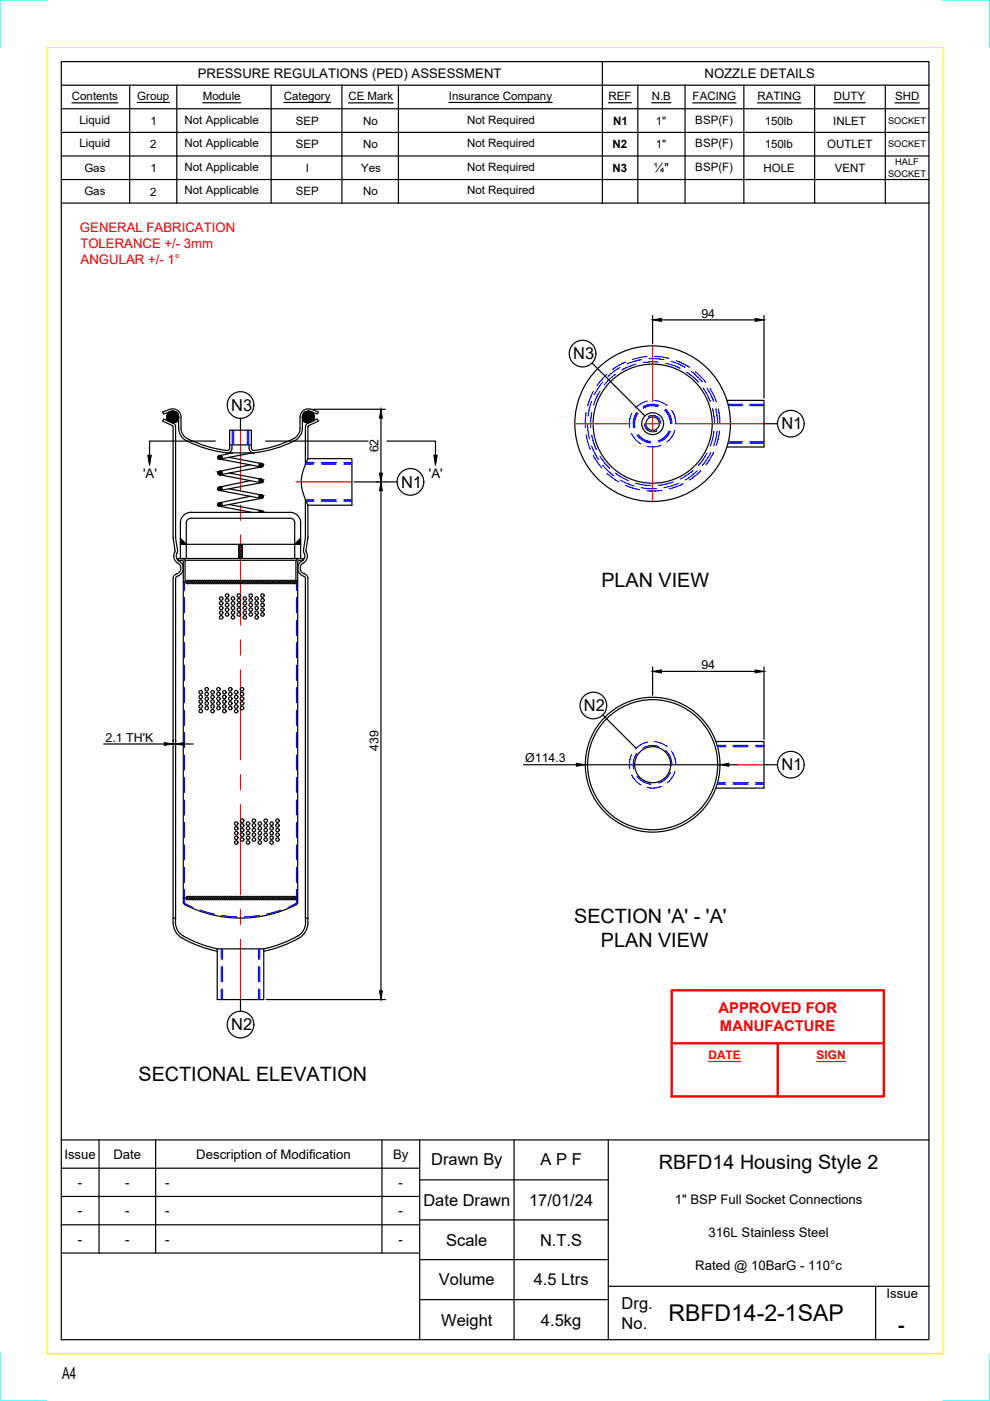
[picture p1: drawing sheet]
<svg xmlns="http://www.w3.org/2000/svg" width="210mm" height="297mm" viewBox="0 0 210 297" stroke-linecap="round" stroke-linejoin="round" font-family="sans-serif">
<!-- layer: ZDRG-SHT -->
<g fill="none" stroke="#000" stroke-width=".25">
<path d="M13 13.1h184v270.9h-184zM13 18.1h184M27.5 18.1v25M37.5 18.1v25M57.5 18.1v25M72.5 18.1v25M84.5 18.1v25M127.7 13.1v30M135.2 18.1v25M145.2 18.1v25M157.7 18.1v25M172.7 18.1v25"/>
<path d="M187.7 18.1v25M13 23.1h184M13 28.1h184M13 33.1h184M13 38.1h184M13 43.1h184M13 259.7h76M13 253.7h76M13 247.7h76M13 241.7h184M21 241.7v24M33 241.7v24"/>
<path d="M81 241.7v24M89 241.7v42.3M89 258.6h40M89 250.2h40M109 241.7v42.3M129 241.7v42.3M13 265.7h76M89 267.1h40M89 275.6h40M129 272.7h68M185.7 272.7v11.3"/>
</g>
<path d="M10 .1h-10v10M200 .1h10v10M0 287v10h10M210 287v10h-10" fill="none" stroke="#0ff" stroke-width=".25"/>
<path d="M10 10.1h190v276.9h-190z" fill="none" stroke="#ff0" stroke-width=".25"/>
<!-- layer: Text -->
<g fill="none" stroke="#000" stroke-width=".25">
<path d="M15.2 21.8h9.8M29.1 21.7h6.8M43 21.8h8M60.2 21.7h9.9M73.9 21.8h9.5M95.2 21.7h21.9M129 21.8h4.9M138.2 21.8h4M146.9 21.8h9.2M160.6 21.8h9.2M176.8 21.8h6.7M189.8 21.8h5.1"/>
<path d="M125.5 77l11.2 11.2M31.4 96.5h.6l-.3 1.9zM45.7 93.5h-14v3M51 88.7v2.5M56.3 93.5h21.7M82 93.5h10.3v3M92 96.5h.6l-.3 1.9zM162 89.8h2.8M81.7 102.2h2.5M127.8 151.6l7.1 7.1M162 162.1h2.8M51 211.9v2.5"/>
<circle cx="123.5" cy="75" r="2.83"/>
<circle cx="51" cy="85.9" r="2.83"/>
<circle cx="167.7" cy="89.8" r="2.83"/>
<circle cx="87" cy="102.2" r="2.83"/>
<circle cx="125.8" cy="149.6" r="2.83"/>
<circle cx="167.7" cy="162.1" r="2.83"/>
<circle cx="51" cy="217.2" r="2.83"/>
</g>
<!-- layer: Allied -->
<path d="M142.4 210h45v22.5h-45zM142.4 221.2h45M164.9 221.2v11.3" fill="none" stroke="#f00" stroke-width=".51"/>
<path d="M150.2 225.1h6.9M173.1 225.1h6.2" fill="none" stroke="#f00" stroke-width=".25"/>
<!-- layer: 0 -->
<g fill="none" stroke="#000" stroke-width=".25">
<path d="M36.2 87.3l-1.6 .5-.1-.5a3.2 3.2 0 0 1 2.8-.5 1.75 1.75 0 0 1 1.1 1.6M36.2 87.2a1.26 1.26 0 0 1 1.7 1 1.26 1.26 0 0 1-1.3 1.5M36.2 87.2a1.26 1.26 0 0 0-.5 2.1M36.8 89.8l-2.1-1-.2 .5 2.1 .9 .1 .3v23.4l.4 2.8a2 2 0 0 0 .6 2.7M36.8 89.8l.4 .4v.3v23.5M37.9 88.4v2.4M37.9 90.8a3.2 3.2 0 0 0 2.4 3 25.5 25.5 0 0 0 7.8 2.2M38.4 88.4v2.4a2.77 2.77 0 0 0 2.2 2.6 23.2 23.2 0 0 0 7.7 2.1l.4-.5v-3.8h4.6v3.8l.4 .5a20.9 20.9 0 0 0 9.3-3 2.51 2.51 0 0 0 .6-1.7v-2.4M48.1 96h5.8M48.6 97l6.8 1.3M48.7 94.3h4.6M49.2 94.3a1.22 1.22 0 0 1-.8 1.7h-.3"/>
<path d="M49.3 96l-2.7 .6h.1M52.8 94.3a1.2 1.2 0 0 0 1.1 1.7M53 98.6l-6.4 1.3M53.5 96l-6.9 1.3 8.8 1.7-8.8 1.7 8.7 1.6M62.5 93.4a25.5 25.5 0 0 1-8.6 2.6M64.1 88.4a5.7 5.7 0 0 1-.4 4l-1.2 1.1M65.2 89.8l2.1-1 .2 .5-2.1 .9M65.2 89.8l-.2 .1-.2 .6-.1 8M65.3 97.2h9.3v9.9h-9.3M65.3 97.2a9.3 9.3 0 0 0-1 7.6l1 2.3M65.4 90.2l-.1 .3v6.7M65.8 87.3l1.5 .5 .2-.5a3.2 3.2 0 0 0-2.8-.5 1.75 1.75 0 0 0-1.1 1.6"/>
<path d="M65.8 87.2a1.26 1.26 0 0 0-1.7 1 1.26 1.26 0 0 0 1.3 1.5M65.8 87.2a1.26 1.26 0 0 1 .5 2.1M154.1 84.9h7.9v9.9h-7.9M37.2 114l.5 2.8a1.53 1.53 0 0 0 .6 2.4 1.84 1.84 0 0 1-.9 3.1l-.2 .4v72.9a3.5 3.5 0 0 0 2.4 3.3 24.5 24.5 0 0 0 6.5 2.3M37.7 119.4a1.32 1.32 0 0 1 .6 1.4 1.32 1.32 0 0 1-1.2 1l-.4 .9v72.9a4 4 0 0 0 2.7 3.7 25 25 0 0 0 6.7 2.4M38.2 115.4h25.5M38.2 114.2l1.3 1.2M38.6 118.8h-.9v-.4h26.5v.4h-.8l-.3 .2v4.4h-24.2v-4.4l-.3-.2M38.6 118.4a.62 .62 0 0 1 .6 .6v4.4M39.2 118.8h23.6M39.5 118.4v-7.5a.97 .97 0 0 1 1-1h21a1.01 1.01 0 0 1 1 1v7.5M48.6 100.3l6.8 1.3"/>
<path d="M48.6 103.6l6.8 1.3M48.6 107l6.8 1.3M50.6 118.4v-3a.37 .37 0 0 0 .4 .4 .37 .37 0 0 0 .4-.4v3M50.6 115.8a.37 .37 0 0 0 .4 .3 .37 .37 0 0 0 .4-.3M50.6 116.2a.37 .37 0 0 0 .4 .3 .37 .37 0 0 0 .4-.3M50.6 116.5a.37 .37 0 0 0 .4 .4 .37 .37 0 0 0 .4-.4M50.6 116.9a.37 .37 0 0 0 .4 .4 .37 .37 0 0 0 .4-.4M50.6 117.3a.37 .37 0 0 0 .4 .4 .37 .37 0 0 0 .4-.4M50.6 117.7a.37 .37 0 0 0 .4 .3 .37 .37 0 0 0 .4-.3M50.6 118a.37 .37 0 0 0 .4 .4 .37 .37 0 0 0 .4-.4M53 101.9l-6.4 1.4h.1M53 105.2l-6.4 1.4"/>
<path d="M55 108.6a.37 .37 0 0 1 .4-.3 .37 .37 0 0 1 .4 .3M55.4 102.3l-8.8 1.7 8.8 1.7-8.8 1.6 6.8 1.3M63.4 118.4a.62 .62 0 0 0-.6 .6l-.1 4.4M63.7 114.2l-1.2 1.2M63.7 110.9v7.5M63.8 110.9a2.22 2.22 0 0 0-2.3-2.3h-21a2.25 2.25 0 0 0-2.3 2.3v7.5M64.3 119.4a1.32 1.32 0 0 0-.6 1.4 1.32 1.32 0 0 0 1.2 1l.3 .5 .1 .4v72.9a4 4 0 0 1-2.7 3.7 25 25 0 0 1-6.7 2.4M64.5 117.3a1.36 1.36 0 0 1-.8 1.9 1.84 1.84 0 0 0 .9 3.1l.1 .4 .1 72.9a3.5 3.5 0 0 1-2.4 3.3 24.5 24.5 0 0 1-6.5 2.3M64.7 105.9l.1 8-.4 2.7 .1 .7M65.3 114.1l-.4 2.6a2 2 0 0 1-.6 2.7M65.3 107.1v7M38.9 123.4v67h24.2"/>
<path d="M39.8 123a.37 .37 0 0 0-.4 .4 .37 .37 0 0 0 .4 .4M40.1 123a.37 .37 0 0 0-.3 .4 .37 .37 0 0 0 .3 .4M40.5 123a.37 .37 0 0 0-.4 .4 .37 .37 0 0 0 .4 .4M40.9 123a.37 .37 0 0 0-.4 .4 .37 .37 0 0 0 .4 .4M41.2 123a.37 .37 0 0 0-.3 .4 .37 .37 0 0 0 .3 .4M41.6 123a.37 .37 0 0 0-.3 .4 .37 .37 0 0 0 .3 .4M42 123a.37 .37 0 0 0-.4 .4 .37 .37 0 0 0 .4 .4M42.4 123a.37 .37 0 0 0-.4 .4 .37 .37 0 0 0 .4 .4M42.7 123a.37 .37 0 0 0-.3 .4 .37 .37 0 0 0 .3 .4M43.1 123a.37 .37 0 0 0-.3 .4 .37 .37 0 0 0 .3 .4M43.5 123a.37 .37 0 0 0-.4 .4 .37 .37 0 0 0 .4 .4M43.9 123a.37 .37 0 0 0-.4 .4 .37 .37 0 0 0 .4 .4"/>
<path d="M44.2 123a.37 .37 0 0 0-.3 .4 .37 .37 0 0 0 .3 .4M44.6 123a.37 .37 0 0 0-.3 .4 .37 .37 0 0 0 .3 .4M45 123a.37 .37 0 0 0-.4 .4 .37 .37 0 0 0 .4 .4M45.4 123a.37 .37 0 0 0-.4 .4 .37 .37 0 0 0 .4 .4M45.8 123a.37 .37 0 0 0-.4 .4 .37 .37 0 0 0 .4 .4M46.1 123a.37 .37 0 0 0-.3 .4 .37 .37 0 0 0 .3 .4M46.5 123a.37 .37 0 0 0-.4 .4 .37 .37 0 0 0 .4 .4M46.9 123a.37 .37 0 0 0-.4 .4 .37 .37 0 0 0 .4 .4M47.3 123a.37 .37 0 0 0-.4 .4 .37 .37 0 0 0 .4 .4M47.6 123a.37 .37 0 0 0-.3 .4 .37 .37 0 0 0 .3 .4M48 123a.37 .37 0 0 0-.4 .4 .37 .37 0 0 0 .4 .4M48.4 123a.37 .37 0 0 0-.4 .4 .37 .37 0 0 0 .4 .4"/>
<path d="M48.8 123a.37 .37 0 0 0-.4 .4 .37 .37 0 0 0 .4 .4M49.1 123a.37 .37 0 0 0-.4 .4 .37 .37 0 0 0 .4 .4M49.5 123a.37 .37 0 0 0-.4 .4 .37 .37 0 0 0 .4 .4M49.9 123a.37 .37 0 0 0-.4 .4 .37 .37 0 0 0 .4 .4M50.3 123a.37 .37 0 0 0-.4 .4 .37 .37 0 0 0 .4 .4M50.6 123a.37 .37 0 0 0-.4 .4 .37 .37 0 0 0 .4 .4M51 123a.37 .37 0 0 0-.4 .4 .37 .37 0 0 0 .4 .4M51.4 123a.37 .37 0 0 0-.4 .4 .37 .37 0 0 0 .4 .4M51.7 123a.37 .37 0 0 0-.3 .4 .37 .37 0 0 0 .3 .4M52.1 123a.37 .37 0 0 0-.3 .4 .37 .37 0 0 0 .3 .4M52.5 123a.37 .37 0 0 0-.4 .4 .37 .37 0 0 0 .4 .4M52.9 123a.37 .37 0 0 0-.4 .4 .37 .37 0 0 0 .4 .4"/>
<path d="M53.2 123a.37 .37 0 0 0-.3 .4 .37 .37 0 0 0 .3 .4M53.6 123a.37 .37 0 0 0-.3 .4 .37 .37 0 0 0 .3 .4M54 123a.37 .37 0 0 0-.4 .4 .37 .37 0 0 0 .4 .4M54.4 123a.37 .37 0 0 0-.4 .4 .37 .37 0 0 0 .4 .4M54.7 123a.37 .37 0 0 0-.3 .4 .37 .37 0 0 0 .3 .4M55.1 123a.37 .37 0 0 0-.3 .4 .37 .37 0 0 0 .3 .4M55.5 123a.37 .37 0 0 0-.4 .4 .37 .37 0 0 0 .4 .4M55.9 123a.37 .37 0 0 0-.4 .4 .37 .37 0 0 0 .4 .4M56.3 123a.37 .37 0 0 0-.4 .4 .37 .37 0 0 0 .4 .4M56.6 123a.37 .37 0 0 0-.3 .4 .37 .37 0 0 0 .3 .4M57 123a.37 .37 0 0 0-.4 .4 .37 .37 0 0 0 .4 .4M57.4 123a.37 .37 0 0 0-.4 .4 .37 .37 0 0 0 .4 .4"/>
<path d="M57.8 123a.37 .37 0 0 0-.4 .4 .37 .37 0 0 0 .4 .4M58.1 123a.37 .37 0 0 0-.3 .4 .37 .37 0 0 0 .3 .4M58.5 123a.37 .37 0 0 0-.4 .4 .37 .37 0 0 0 .4 .4M58.9 123a.37 .37 0 0 0-.4 .4 .37 .37 0 0 0 .4 .4M59.3 123a.37 .37 0 0 0-.4 .4 .37 .37 0 0 0 .4 .4M59.6 123a.37 .37 0 0 0-.4 .4 .37 .37 0 0 0 .4 .4M60 123a.37 .37 0 0 0-.4 .4 .37 .37 0 0 0 .4 .4M60.4 123a.37 .37 0 0 0-.4 .4 .37 .37 0 0 0 .4 .4M60.8 123a.37 .37 0 0 0-.4 .4 .37 .37 0 0 0 .4 .4M61.1 123a.37 .37 0 0 0-.4 .4 .37 .37 0 0 0 .4 .4M61.5 123a.37 .37 0 0 0-.4 .4 .37 .37 0 0 0 .4 .4M61.9 123a.37 .37 0 0 0-.4 .4 .37 .37 0 0 0 .4 .4"/>
<path d="M62.3 123a.37 .37 0 0 0-.4 .4 .37 .37 0 0 0 .4 .4M62.6 123a.37 .37 0 0 0-.3 .4 .37 .37 0 0 0 .3 .4M62.9 123l-.3 .4 .3 .3M63.1 123.4v67.9l-.3 .5M151.8 157.2h10.2v9.9h-10.2M36.7 194.7h.5M38.9 190.4v.9M38.9 191.3l.1 .4a25.8 25.8 0 0 0 23.8 .1M39.8 190a.37 .37 0 0 0-.4 .4 .37 .37 0 0 0 .4 .4M40.1 190a.37 .37 0 0 0-.3 .4 .37 .37 0 0 0 .3 .4M40.5 190a.37 .37 0 0 0-.4 .4 .37 .37 0 0 0 .4 .4M40.9 190a.37 .37 0 0 0-.4 .4 .37 .37 0 0 0 .4 .4"/>
<path d="M41.2 190a.37 .37 0 0 0-.3 .4 .37 .37 0 0 0 .3 .4M41.6 190a.37 .37 0 0 0-.3 .4 .37 .37 0 0 0 .3 .4M42 190a.37 .37 0 0 0-.4 .4 .37 .37 0 0 0 .4 .4M42.4 190a.37 .37 0 0 0-.4 .4 .37 .37 0 0 0 .4 .4M42.7 190a.37 .37 0 0 0-.3 .4 .37 .37 0 0 0 .3 .4M43.1 190a.37 .37 0 0 0-.3 .4 .37 .37 0 0 0 .3 .4M43.5 190a.37 .37 0 0 0-.4 .4 .37 .37 0 0 0 .4 .4M43.9 190a.37 .37 0 0 0-.4 .4 .37 .37 0 0 0 .4 .4M44.2 190a.37 .37 0 0 0-.3 .4 .37 .37 0 0 0 .3 .4M44.6 190a.37 .37 0 0 0-.3 .4 .37 .37 0 0 0 .3 .4M45 190a.37 .37 0 0 0-.4 .4 .37 .37 0 0 0 .4 .4M45.4 190a.37 .37 0 0 0-.4 .4 .37 .37 0 0 0 .4 .4"/>
<path d="M45.8 190a.37 .37 0 0 0-.4 .4 .37 .37 0 0 0 .4 .4M46.1 190a.37 .37 0 0 0-.3 .4 .37 .37 0 0 0 .3 .4M46.5 190a.37 .37 0 0 0-.4 .4 .37 .37 0 0 0 .4 .4M46.9 190a.37 .37 0 0 0-.4 .4 .37 .37 0 0 0 .4 .4M47.3 190a.37 .37 0 0 0-.4 .4 .37 .37 0 0 0 .4 .4M47.6 190a.37 .37 0 0 0-.3 .4 .37 .37 0 0 0 .3 .4M48 190a.37 .37 0 0 0-.4 .4 .37 .37 0 0 0 .4 .4M48.4 190a.37 .37 0 0 0-.4 .4 .37 .37 0 0 0 .4 .4M48.8 190a.37 .37 0 0 0-.4 .4 .37 .37 0 0 0 .4 .4M49.1 190a.37 .37 0 0 0-.4 .4 .37 .37 0 0 0 .4 .4M49.5 190a.37 .37 0 0 0-.4 .4 .37 .37 0 0 0 .4 .4M49.9 190a.37 .37 0 0 0-.4 .4 .37 .37 0 0 0 .4 .4"/>
<path d="M50.3 190a.37 .37 0 0 0-.4 .4 .37 .37 0 0 0 .4 .4M50.6 190a.37 .37 0 0 0-.4 .4 .37 .37 0 0 0 .4 .4M51 190a.37 .37 0 0 0-.4 .4 .37 .37 0 0 0 .4 .4M51.4 190a.37 .37 0 0 0-.4 .4 .37 .37 0 0 0 .4 .4M51.7 190a.37 .37 0 0 0-.3 .4 .37 .37 0 0 0 .3 .4M52.1 190a.37 .37 0 0 0-.3 .4 .37 .37 0 0 0 .3 .4M52.5 190a.37 .37 0 0 0-.4 .4 .37 .37 0 0 0 .4 .4M52.9 190a.37 .37 0 0 0-.4 .4 .37 .37 0 0 0 .4 .4M53.2 190a.37 .37 0 0 0-.3 .4 .37 .37 0 0 0 .3 .4M53.6 190a.37 .37 0 0 0-.3 .4 .37 .37 0 0 0 .3 .4M54 190a.37 .37 0 0 0-.4 .4 .37 .37 0 0 0 .4 .4M54.4 190a.37 .37 0 0 0-.4 .4 .37 .37 0 0 0 .4 .4"/>
<path d="M54.7 190a.37 .37 0 0 0-.3 .4 .37 .37 0 0 0 .3 .4M55.1 190a.37 .37 0 0 0-.3 .4 .37 .37 0 0 0 .3 .4M55.5 190a.37 .37 0 0 0-.4 .4 .37 .37 0 0 0 .4 .4M55.9 190a.37 .37 0 0 0-.4 .4 .37 .37 0 0 0 .4 .4M56.3 190a.37 .37 0 0 0-.4 .4 .37 .37 0 0 0 .4 .4M56.6 190a.37 .37 0 0 0-.3 .4 .37 .37 0 0 0 .3 .4M57 190a.37 .37 0 0 0-.4 .4 .37 .37 0 0 0 .4 .4M57.4 190a.37 .37 0 0 0-.4 .4 .37 .37 0 0 0 .4 .4M57.8 190a.37 .37 0 0 0-.4 .4 .37 .37 0 0 0 .4 .4M58.1 190a.37 .37 0 0 0-.3 .4 .37 .37 0 0 0 .3 .4M58.5 190a.37 .37 0 0 0-.4 .4 .37 .37 0 0 0 .4 .4M58.9 190a.37 .37 0 0 0-.4 .4 .37 .37 0 0 0 .4 .4"/>
<path d="M59.3 190a.37 .37 0 0 0-.4 .4 .37 .37 0 0 0 .4 .4M59.6 190a.37 .37 0 0 0-.4 .4 .37 .37 0 0 0 .4 .4M60 190a.37 .37 0 0 0-.4 .4 .37 .37 0 0 0 .4 .4M60.4 190a.37 .37 0 0 0-.4 .4 .37 .37 0 0 0 .4 .4M60.8 190a.37 .37 0 0 0-.4 .4 .37 .37 0 0 0 .4 .4M61.1 190a.37 .37 0 0 0-.4 .4 .37 .37 0 0 0 .4 .4M61.5 190a.37 .37 0 0 0-.4 .4 .37 .37 0 0 0 .4 .4M61.9 190a.37 .37 0 0 0-.4 .4 .37 .37 0 0 0 .4 .4M62.3 190a.37 .37 0 0 0-.4 .4 .37 .37 0 0 0 .4 .4M62.6 190a.37 .37 0 0 0-.3 .4 .37 .37 0 0 0 .3 .4M62.9 190.1l-.3 .3 .3 .4M64.7 194.7h.6"/>
<path d="M46.1 201.2h9.8v10.7h-9.8z"/>
<circle cx="46.6" cy="97" r=".37"/>
<circle cx="55.4" cy="98.6" r=".37"/>
<circle cx="138.4" cy="89.8" r="16.5"/>
<circle cx="138.4" cy="89.8" r="12.6"/>
<circle cx="138.4" cy="89.8" r="2.32"/>
<circle cx="138.4" cy="89.8" r="1.43"/>
<circle cx="46.6" cy="107" r=".37"/>
<circle cx="46.6" cy="103.6" r=".37"/>
<circle cx="46.6" cy="100.3" r=".37"/>
<circle cx="55.4" cy="105.3" r=".37"/>
<circle cx="46.9" cy="130.9" r=".37"/>
<circle cx="46.9" cy="127.9" r=".37"/>
<circle cx="46.9" cy="129.9" r=".37"/>
<circle cx="46.9" cy="126.9" r=".37"/>
<circle cx="46.9" cy="128.9" r=".37"/>
<circle cx="48.1" cy="129.3" r=".37"/>
<circle cx="48.1" cy="127.3" r=".37"/>
<circle cx="48.1" cy="126.3" r=".37"/>
<circle cx="48.1" cy="130.3" r=".37"/>
<circle cx="48.1" cy="128.3" r=".37"/>
<circle cx="49.4" cy="127.9" r=".37"/>
<circle cx="49.4" cy="130.9" r=".37"/>
<circle cx="49.4" cy="126.9" r=".37"/>
<circle cx="49.4" cy="129.9" r=".37"/>
<circle cx="49.4" cy="128.9" r=".37"/>
<circle cx="50.6" cy="127.3" r=".37"/>
<circle cx="50.6" cy="129.3" r=".37"/>
<circle cx="50.6" cy="126.3" r=".37"/>
<circle cx="50.6" cy="130.3" r=".37"/>
<circle cx="50.6" cy="128.3" r=".37"/>
<circle cx="51.9" cy="130.9" r=".37"/>
<circle cx="51.9" cy="127.9" r=".37"/>
<circle cx="51.9" cy="129.9" r=".37"/>
<circle cx="51.9" cy="126.9" r=".37"/>
<circle cx="51.9" cy="128.9" r=".37"/>
<circle cx="53.2" cy="129.3" r=".37"/>
<circle cx="53.2" cy="127.3" r=".37"/>
<circle cx="53.2" cy="130.3" r=".37"/>
<circle cx="53.2" cy="126.3" r=".37"/>
<circle cx="53.2" cy="128.3" r=".37"/>
<circle cx="54.4" cy="126.9" r=".37"/>
<circle cx="54.4" cy="130.9" r=".37"/>
<circle cx="54.4" cy="128.9" r=".37"/>
<circle cx="54.4" cy="129.9" r=".37"/>
<circle cx="54.4" cy="127.9" r=".37"/>
<circle cx="55.7" cy="129.3" r=".37"/>
<circle cx="55.7" cy="127.3" r=".37"/>
<circle cx="55.7" cy="130.3" r=".37"/>
<circle cx="55.7" cy="128.3" r=".37"/>
<circle cx="55.7" cy="126.3" r=".37"/>
<circle cx="42.6" cy="148.8" r=".37"/>
<circle cx="42.6" cy="146.8" r=".37"/>
<circle cx="42.6" cy="147.8" r=".37"/>
<circle cx="42.6" cy="149.8" r=".37"/>
<circle cx="42.6" cy="150.8" r=".37"/>
<circle cx="43.8" cy="148.1" r=".37"/>
<circle cx="43.8" cy="146.1" r=".37"/>
<circle cx="43.8" cy="150.1" r=".37"/>
<circle cx="43.8" cy="147.1" r=".37"/>
<circle cx="43.8" cy="149.1" r=".37"/>
<circle cx="45.1" cy="147.8" r=".37"/>
<circle cx="45.1" cy="150.8" r=".37"/>
<circle cx="45.1" cy="149.8" r=".37"/>
<circle cx="45.1" cy="148.8" r=".37"/>
<circle cx="45.1" cy="146.8" r=".37"/>
<circle cx="46.3" cy="148.1" r=".37"/>
<circle cx="46.3" cy="146.1" r=".37"/>
<circle cx="46.3" cy="150.1" r=".37"/>
<circle cx="46.3" cy="149.1" r=".37"/>
<circle cx="46.3" cy="147.1" r=".37"/>
<circle cx="47.6" cy="147.8" r=".37"/>
<circle cx="47.6" cy="150.8" r=".37"/>
<circle cx="47.6" cy="148.8" r=".37"/>
<circle cx="47.6" cy="146.8" r=".37"/>
<circle cx="47.6" cy="149.8" r=".37"/>
<circle cx="48.8" cy="148.1" r=".37"/>
<circle cx="48.8" cy="147.1" r=".37"/>
<circle cx="48.8" cy="146.1" r=".37"/>
<circle cx="48.8" cy="149.1" r=".37"/>
<circle cx="48.8" cy="150.1" r=".37"/>
<circle cx="50.1" cy="150.8" r=".37"/>
<circle cx="50.1" cy="147.8" r=".37"/>
<circle cx="50.1" cy="148.8" r=".37"/>
<circle cx="50.1" cy="149.8" r=".37"/>
<circle cx="50.1" cy="146.8" r=".37"/>
<circle cx="51.3" cy="148.1" r=".37"/>
<circle cx="51.3" cy="146.1" r=".37"/>
<circle cx="51.3" cy="147.1" r=".37"/>
<circle cx="51.3" cy="149.1" r=".37"/>
<circle cx="51.3" cy="150.1" r=".37"/>
<circle cx="50.1" cy="176.6" r=".37"/>
<circle cx="50.1" cy="175.6" r=".37"/>
<circle cx="50.1" cy="174.6" r=".37"/>
<circle cx="50.1" cy="177.6" r=".37"/>
<circle cx="50.1" cy="178.6" r=".37"/>
<circle cx="51.3" cy="178" r=".37"/>
<circle cx="51.3" cy="175" r=".37"/>
<circle cx="51.3" cy="174" r=".37"/>
<circle cx="51.3" cy="176" r=".37"/>
<circle cx="51.3" cy="177" r=".37"/>
<circle cx="52.6" cy="176.6" r=".37"/>
<circle cx="52.6" cy="175.6" r=".37"/>
<circle cx="52.6" cy="177.6" r=".37"/>
<circle cx="52.6" cy="178.6" r=".37"/>
<circle cx="52.6" cy="174.6" r=".37"/>
<circle cx="53.8" cy="176" r=".37"/>
<circle cx="53.8" cy="175" r=".37"/>
<circle cx="53.8" cy="178" r=".37"/>
<circle cx="53.8" cy="177" r=".37"/>
<circle cx="53.8" cy="174" r=".37"/>
<circle cx="55.1" cy="178.6" r=".37"/>
<circle cx="55.1" cy="176.6" r=".37"/>
<circle cx="55.1" cy="175.6" r=".37"/>
<circle cx="55.1" cy="177.6" r=".37"/>
<circle cx="55.1" cy="174.6" r=".37"/>
<circle cx="56.3" cy="177" r=".37"/>
<circle cx="56.3" cy="178" r=".37"/>
<circle cx="56.3" cy="174" r=".37"/>
<circle cx="56.3" cy="175" r=".37"/>
<circle cx="56.3" cy="176" r=".37"/>
<circle cx="57.6" cy="176.6" r=".37"/>
<circle cx="57.6" cy="175.6" r=".37"/>
<circle cx="57.6" cy="178.6" r=".37"/>
<circle cx="57.6" cy="177.6" r=".37"/>
<circle cx="57.6" cy="174.6" r=".37"/>
<circle cx="58.8" cy="174" r=".37"/>
<circle cx="58.8" cy="178" r=".37"/>
<circle cx="58.8" cy="177" r=".37"/>
<circle cx="58.8" cy="176" r=".37"/>
<circle cx="58.8" cy="175" r=".37"/>
<circle cx="138.4" cy="162.1" r="14.3"/>
<circle cx="138.4" cy="162.1" r="13.8"/>
<circle cx="138.4" cy="162.1" r="3.8"/>
</g>
<!-- layer: Center -->
<g fill="none" stroke="#f00" stroke-width=".25">
<path d="M138.4 73.3v11.8M51 91.2v12.7M121.9 89.8h11.7M136.8 89.8h3.2M138.4 88.3v3.1M138.4 94.6v11.7M143.1 89.8h18.9M51 107.1v3.2M51 113.5v19M62.8 102.2h11.8M51 135.7v3.2M51 142v19.1"/>
<path d="M51 164.3v3.1M51 170.6v19.1M156.4 162.1h5.6M51 192.8v3.2M51 199.2v12.7"/>
</g>
<!-- layer: Hidden -->
<g fill="none" stroke="#00f" stroke-width=".25">
<path d="M128.7 79.3l-2.1 2.4M130.5 79.4l-2.4 2.2M131.5 77.9l-2.6 1.9M132.6 76.8l-2.7 1.5M134.8 77.2l-1.8 .6-1.2 .7M136 76.3l-3.1 .9M137.2 75.6l-3.1 .6M137.6 76.1l3.2 .1M138.7 75.6l3.2 .4M139.6 76.8l-3.2 .1M141.2 77l2 .6 1 .5M142.3 76.6l1.5 .6 1.4 .7"/>
<path d="M143.4 76.5l2.8 1.4M145.6 78.9l2.5 2.1M146.6 78.8l2.3 2.2M147.4 78.8l2.2 2.3M49.2 91.2v3.1M49.6 91.2v3.1M52.4 91.2v3.1M52.7 91.2v3.1M64.8 98.4h1.7M64.9 98.1h1.7M68.1 98.4h3.2M68.2 98.1h3.2"/>
<path d="M72.9 98.4h1.7M72.9 98.1h1.7M124.3 87.5l-.2 3.1M124.3 92.2l.8 3M124.6 89.8l.4 3.2M125.4 85.1l-.7 3.1M125.4 94.6l1.5 2.8M125.5 87.4l-.3 1.9 .1 1.3M125.5 92.3l.9 3M125.8 83l-1.2 3M125.8 96.6l1.8 2.6M127.2 82.9l-.7 1.4-.6 1.6"/>
<path d="M127.2 96.7l.9 1.4 1.1 1.2M127.8 81l-1.8 2.7M127.8 98.7l2.4 2.2M133.9 87.7l-.1 .2a5.1 5.1 0 0 0-.3 2.7M133.9 92l.2 .3a4.7 4.7 0 0 0 1.8 1.8M135 87.4l-.1 .2a4.2 4.2 0 0 0-.6 3.1M135 92.3l.3 .2a4.2 4.2 0 0 0 2.6 1.4M135.3 87.6l-.3 .4a3.8 3.8 0 0 0-.4 2.6M135.3 92.1l.4 .5a3.5 3.5 0 0 0 2.3 1M136.6 89.8a1.75 1.75 0 0 0 2.7 1.5M137.3 85l-.2 .1a5 5 0 0 0-2.4 1.4M137.5 88.3a1.76 1.76 0 0 1 2.6 1.5"/>
<path d="M138.7 84.9h.3a5 5 0 0 1 2.4 1.1M139.5 86.2l-.7-.2a3.5 3.5 0 0 0-2.3 .5M139.6 85.9h-.1a4 4 0 0 0-3.2 .4M140.2 94.4a4.8 4.8 0 0 1-2.9 .2M140.9 87l.3 .3a3.8 3.8 0 0 1 1 2.5M141.1 86.8l.4 .3a4.1 4.1 0 0 1 1 2.7M141.9 91.4h-.1a3.7 3.7 0 0 1-2.2 2M142.1 91.5a4.2 4.2 0 0 1-2.4 2.2M142.4 87l.2 .4a5 5 0 0 1 .7 2.4M143.1 91.3l-.2 .4a4.6 4.6 0 0 1-1.4 2M146.9 99.8l-2.7 1.8M147.8 99.8l-1.2 1.1-1.3 .9"/>
<path d="M148.6 99.8l-2.4 2M149.1 82.2l1.5 2.9M149.9 82.3l.8 1.3 .6 1.5M149.9 96l-1 1.6-.8 1M150.5 82.3l1.4 2.9M150.7 96l-1.8 2.7M151.1 86.6l.4 3.2M151.3 95.9l-1.7 2.7M151.4 91.4l-.8 3.2M151.8 86.6l.3 3.2M152 91.4l-.2 1.6-.5 1.5M152.3 86.7l.4 3.1"/>
<path d="M152.5 91.4l-.6 3.1M154.3 85.7h3.1M154.3 93.9h3.1M154.4 86h3M154.4 93.6h3M159 85.7h3M159 93.9h3M159 86h3M159 93.6h3M64.8 106h1.7M64.9 106.3h1.7M68.1 106h3.2"/>
<path d="M68.2 106.3h3.2M72.9 106h1.7M72.9 106.3h1.7M128.7 100.3l2.5 1.9M130.5 100.3l2.8 1.6M131.5 101.8l2.9 1.2M132.6 102.9l3 1M134.8 102.5l1.2 .3 2 .1M136 103.4l1.6 .2h1.6M140.3 104l-3.1 .1M142.7 102.2l-3.1 .7M143.8 102.5l-3 .9"/>
<path d="M144.8 102.6l-2.9 1.1M39.1 123.4v1.8M39.1 126.8v3.1M39.1 131.5v3.2M39.1 136.3v3.2M62.9 123.4v1.8M62.9 126.8v3.1M62.9 131.5v3.2M62.9 136.3v3.2M39.1 141v3.2M39.1 145.8v3.2M39.1 150.6v3.1"/>
<path d="M39.1 155.3v3.2M62.9 141v3.2M62.9 145.8v3.2M62.9 150.6v3.1M62.9 155.3v3.2M135 159.8l-.1 .1a4.3 4.3 0 0 0-.6 3.1M137.3 157.3l-.2 .1a4.7 4.7 0 0 0-2.4 1.4M138.7 157.2l.3 .1a5 5 0 0 1 2.4 1M139.6 158.2h-.1a4 4 0 0 0-3.2 .4M141.1 159.1l.4 .4a4.1 4.1 0 0 1 1 2.6M142.4 159.4l.2 .3a5 5 0 0 1 .7 2.4M152 158h1.8"/>
<path d="M152.1 158.3h1.8M155.4 158h3.2M155.5 158.3h3.1M160.2 158h1.8M160.2 158.3h1.8M39.1 160.1v3.2M39.1 164.9v3.1M39.1 169.6v3.2M39.1 174.4v3.2M39.1 179.1v3.2M62.9 160.1v3.2M62.9 164.9v3.1"/>
<path d="M62.9 169.6v3.2M62.9 174.4v3.2M62.9 179.1v3.2M133.9 160l-.1 .3a5.1 5.1 0 0 0-.3 2.6M133.9 164.3l.2 .3a5.1 5.1 0 0 0 1.8 1.8M135 164.6l.3 .2a4 4 0 0 0 2.6 1.4M140.2 166.7a4.6 4.6 0 0 1-2.9 .2M142.1 163.8l-.3 .6a4 4 0 0 1-2.1 1.6M143.1 163.6l-.5 1-1.1 1.4M152 166.3h1.8M152.1 166h1.8M155.4 166.3h3.2"/>
<path d="M155.5 166h3.1M160.2 166.3h1.8M160.2 166h1.8M39.1 188.7v2.7l1.9 1M39.1 183.9v3.2M42.4 192.9l3.1 .9M47 194.1l3.2 .3M54.9 194.1l-3.1 .3M59.6 192.9l-3.1 .9M62.9 188.7l-.1 2.7-1.8 1M62.9 183.9v3.2M46.9 201.2v2.2"/>
<path d="M46.9 205v3.1M46.9 209.7v2.2M47.2 201.2v2.2M47.2 205v3.1M47.2 209.7v2.2M54.8 201.2v2.2M54.8 205v3.1M54.8 209.7v2.2M55.1 201.2v2.2M55.1 205v3.1M55.1 209.7v2.2"/>
</g>
<!-- layer: 0 -->
<g fill="#000" stroke="#000" stroke-width=".21">
<path d="M36.6 89.7h.2zM36.4 87.2h.3zM46.5 97.3h.2zM55.1 98.9h.5zM55.3 99h.1zM55.3 99h.2zM65 89.6h.6zM65.2 87.2h.3zM38.2 114.2l1.3 1.2h-1.3zM46.5 100.7h.2zM46.5 104h.2zM46.5 107.3h.2z"/>
<path d="M55 102.2h.7zM55.1 105.5h.5zM55.3 102.3h.1zM55.3 102.3h.2zM55.3 105.6l.1 .1zM55.3 105.6h.2zM63.7 114.2v1.2h-1.2z"/>
<path d="M36.4 87.2h.5zM36.3 87.2h.6z"/>
<path d="M36.3 87.2l.7 .1zM36.2 87.3h.8z"/>
<path d="M36.2 87.3h.9zM36.1 87.3h1z"/>
<path d="M36.4 89.6h.6zM36.4 89.6l.4 .1z"/>
<path d="M36.1 87.3h1.1zM36 87.3h1.2z"/>
<path d="M36 87.3l1.3 .1zM35.9 87.4h1.4z"/>
<path d="M36.2 89.5h1zM36.2 89.5l.8 .1z"/>
<path d="M35.9 87.4l1.5 .1zM35.8 87.5h1.6z"/>
<path d="M35.8 87.5l1.7 .1zM35.8 87.5l1.7 .1h-1.8z"/>
<path d="M36 89.4l1.2 .1 .2-.1zM36 89.4l1.2 .1z"/>
<path d="M35.7 87.6h1.9zM35.7 87.6h1.9z"/>
<path d="M35.7 89.3h1.8zM35.7 89.3l1.7 .1z"/>
<path d="M35.7 87.6l2 .2-.1-.2zM35.7 87.6l2 .2h-2.1z"/>
<path d="M35.7 89.2h1.9zM35.7 89.2l1.8 .1z"/>
<path d="M35.6 87.8h2.1zM35.6 87.8h2.1z"/>
<path d="M35.6 89.1l2 .1 .1-.1zM35.6 89.1l2 .1h-1.9z"/>
<path d="M35.5 87.8l2.3 .2-.1-.2zM35.5 87.8l2.3 .2h-2.3z"/>
<path d="M35.5 89.1h2.2zM35.5 89.1h2.2z"/>
<path d="M35.5 88h2.3zM35.5 88h2.3z"/>
<path d="M35.5 88.9h2.3zM35.5 88.9h2.3z"/>
<path d="M35.5 88.9l2.2 .2 .1-.2zM35.5 88.9l2.2 .2h-2.2z"/>
<path d="M35.4 88l2.4 .2v-.2zM35.4 88l2.4 .2h-2.4z"/>
<path d="M35.4 88.2h2.4zM35.4 88.2h2.4z"/>
<path d="M35.4 88.2l2.5 .2-.1-.2zM35.4 88.2l2.5 .2h-2.5z"/>
<path d="M35.4 88.7h2.4zM35.4 88.7h2.4z"/>
<path d="M35.4 88.7l2.4 .2v-.2zM35.4 88.7l2.4 .2h-2.3z"/>
<path d="M35.4 88.4l2.5 .1zM35.4 88.4l2.5 .1z"/>
<path d="M35.4 88.5l2.4 .2 .1-.2zM35.4 88.5l2.4 .2h-2.4z"/>
<path d="M46.5 96.6h.2zM46.5 96.6h.2z"/>
<path d="M46.6 99.9h.1zM46.5 99.9h.2z"/>
<path d="M46.5 96.6h.2zM46.5 96.6h.2z"/>
<path d="M46.5 99.9l.3 .1zM46.4 100h.4z"/>
<path d="M46.5 96.6h.3zM46.5 96.6h.3z"/>
<path d="M46.5 97.3h.2zM46.5 97.3h.3z"/>
<path d="M46.5 96.6h.3zM46.4 96.6h.4z"/>
<path d="M46.4 100h.4zM46.4 100h.4z"/>
<path d="M46.4 96.6l.4 .1zM46.4 96.7h.4z"/>
<path d="M46.4 97.3h.4zM46.4 97.3h.4z"/>
<path d="M46.4 97.3h.4zM46.4 97.3h.4z"/>
<path d="M46.4 96.7h.5zM46.4 96.7h.5z"/>
<path d="M46.4 100h.5zM46.3 100h.6z"/>
<path d="M46.4 96.7h.5zM46.4 96.7h.5zM46.3 96.7h.6zM46.3 96.7h.6z"/>
<path d="M46.4 97.2h.5zM46.4 97.2l.4 .1z"/>
<path d="M46.3 96.7l.6 .1zM46.3 96.7l.6 .1z"/>
<path d="M46.3 97.2h.6zM46.3 97.2h.6zM46.4 97.2h.5zM46.4 97.2h.5z"/>
<path d="M46.3 96.8h.6zM46.3 96.8h.6z"/>
<path d="M46.3 96.8h.7zM46.3 96.8h.7z"/>
<path d="M46.3 97.1h.6zM46.3 97.1l.6 .1zM46.3 97.2h.6zM46.3 97.2h.6z"/>
<path d="M46.3 96.8h.7zM46.3 96.8h.7z"/>
<path d="M46.3 96.8l.7 .1zM46.3 96.8l.7 .1z"/>
<path d="M46.3 97.1h.7zM46.3 97.1h.6zM46.3 97.1h.6zM46.3 97.1h.6z"/>
<path d="M46.2 96.9h.8zM46.2 96.9h.8z"/>
<path d="M46.2 96.9l.8 .1zM46.2 96.9l.8 .1z"/>
<path d="M46.2 97h.8zM46.2 97h.8zM46.2 97h.8zM46.2 97h.8z"/>
<path d="M46.2 97h.8zM46.2 97l.8 .1zM46.3 97.1h.7zM46.3 97.1h.7z"/>
<path d="M55.3 98.3h.2zM55.3 98.3h.2z"/>
<path d="M55.3 98.3h.2zM55.2 98.3h.3z"/>
<path d="M55.2 99h.3zM55.2 99h.3z"/>
<path d="M55.2 98.3h.4zM55.1 98.3h.5z"/>
<path d="M55.2 99h.3zM55.2 99h.3z"/>
<path d="M55.2 99h.4zM55.2 99h.3z"/>
<path d="M55.1 98.3l.5 .1zM55.1 98.3l.5 .1z"/>
<path d="M55.1 98.9h.5zM55.1 98.9l.5 .1z"/>
<path d="M55.1 98.9h.5zM55.1 98.9h.5z"/>
<path d="M55.1 98.4h.6zM55.1 98.4h.6z"/>
<path d="M55.1 98.9h.5zM55.1 98.9h.5z"/>
<path d="M55.1 98.4l.6 .1zM55.1 98.4l.6 .1z"/>
<path d="M55 98.8h.7zM55 98.8h.7z"/>
<path d="M55.1 98.8h.6zM55.1 98.8l.5 .1zM55.1 98.9h.5z"/>
<path d="M55 98.5l.7 .1zM55 98.5l.7 .1z"/>
<path d="M55 98.7l.7 .1zM55 98.7l.7 .1z"/>
<path d="M55 98.8h.7zM55 98.8h.7z"/>
<path d="M55 98.6h.7zM55 98.6h.7z"/>
<path d="M55 98.6l.7 .1zM55 98.6l.7 .1z"/>
<path d="M55 98.7h.7zM55 98.7h.7z"/>
<path d="M55 98.7h.7zM55 98.7h.7z"/>
<path d="M65 89.6l.4 .1zM65.2 89.7h.2z"/>
<path d="M65.2 87.2h.4zM65.1 87.2h.5z"/>
<path d="M65.1 87.2l.7 .1zM65 87.3h.8z"/>
<path d="M64.7 89.5h1zM64.7 89.5l.9 .1z"/>
<path d="M65 87.3h.9zM64.9 87.3h1z"/>
<path d="M64.9 87.3h1.1zM64.8 87.3h1.2z"/>
<path d="M64.8 87.3l1.3 .1zM64.6 87.4h1.5z"/>
<path d="M64.6 89.4l1.1 .1 .3-.1zM64.6 89.4l1.1 .1h-1z"/>
<path d="M64.6 87.4l1.6 .1zM64.6 87.5h1.6z"/>
<path d="M64.6 87.5l1.7 .1zM64.5 87.6h1.8z"/>
<path d="M64.5 87.6h1.8zM64.5 87.6h1.8z"/>
<path d="M64.5 89.3h1.8zM64.5 89.3l1.5 .1z"/>
<path d="M64.4 87.6l2 .2-.1-.2zM64.4 87.6l2 .2h-2.1z"/>
<path d="M64.4 89.2h1.9zM64.4 89.2l1.9 .1z"/>
<path d="M64.3 87.8h2.1zM64.3 87.8h2.1z"/>
<path d="M64.3 89.1l2 .1 .1-.1zM64.3 89.1l2 .1h-1.9z"/>
<path d="M64.3 87.8l2.2 .2-.1-.2zM64.3 87.8l2.2 .2h-2.3z"/>
<path d="M64.3 89.1h2.1zM64.3 89.1h2.1z"/>
<path d="M64.2 88h2.3zM64.2 88h2.3z"/>
<path d="M64.2 88.9h2.3zM64.2 88.9h2.3z"/>
<path d="M64.2 88.9l2.2 .2 .1-.2zM64.2 88.9l2.2 .2h-2.1z"/>
<path d="M64.2 88l2.4 .2-.1-.2zM64.2 88l2.4 .2h-2.5z"/>
<path d="M64.1 88.2h2.5zM64.1 88.2h2.5z"/>
<path d="M64.1 88.2l2.5 .2v-.2zM64.1 88.2l2.5 .2h-2.5z"/>
<path d="M64.1 88.7h2.5zM64.1 88.7h2.5z"/>
<path d="M64.1 88.7l2.4 .2 .1-.2zM64.1 88.7l2.4 .2h-2.3z"/>
<path d="M64.1 88.4l2.5 .1zM64.1 88.4l2.5 .1z"/>
<path d="M64.1 88.5l2.5 .2v-.2zM64.1 88.5l2.5 .2h-2.5z"/>
<path d="M46.5 103.3h.2zM46.5 103.3h.2z"/>
<path d="M46.5 106.6h.2zM46.5 106.6h.2z"/>
<path d="M46.5 103.3h.2zM46.5 103.3h.2z"/>
<path d="M46.5 106.6h.2zM46.5 106.6h.2z"/>
<path d="M46.5 100.7h.2zM46.5 100.7h.3z"/>
<path d="M46.5 103.3h.3zM46.5 103.3h.3z"/>
<path d="M46.5 104h.2zM46.5 104h.3z"/>
<path d="M46.5 106.6h.3zM46.5 106.6h.3z"/>
<path d="M46.5 107.3h.3zM46.5 107.3h.2z"/>
<path d="M46.5 103.3h.3zM46.4 103.3h.4z"/>
<path d="M46.5 106.6h.3zM46.5 106.6h.3z"/>
<path d="M46.4 100.6h.4zM46.4 100.6l.4 .1z"/>
<path d="M46.4 103.3h.4zM46.4 103.3h.4z"/>
<path d="M46.4 104h.4zM46.4 104h.4z"/>
<path d="M46.4 106.6l.4 .1zM46.4 106.7h.4z"/>
<path d="M46.4 107.3h.4zM46.4 107.3h.4z"/>
<path d="M46.4 100.6h.4zM46.4 100.6h.4z"/>
<path d="M46.4 104h.4zM46.4 104h.4z"/>
<path d="M46.4 107.3h.4zM46.4 107.3h.4z"/>
<path d="M46.4 103.3h.5zM46.4 103.3h.5z"/>
<path d="M46.4 106.7h.5zM46.4 106.7h.5z"/>
<path d="M46.4 100.6h.5zM46.4 100.6h.5z"/>
<path d="M46.4 100.6h.5zM46.4 100.6h.4z"/>
<path d="M46.4 103.3l.5 .1zM46.4 103.3l.5 .1zM46.3 103.4h.6zM46.3 103.4h.6z"/>
<path d="M46.4 103.9h.5zM46.4 103.9l.4 .1z"/>
<path d="M46.4 106.7h.5zM46.4 106.7h.5z"/>
<path d="M46.4 107.2l.5 .1zM46.4 107.2l.5 .1z"/>
<path d="M46.4 107.3h.5zM46.4 107.3h.4z"/>
<path d="M46.3 100l.6 .1zM46.3 100l.6 .1z"/>
<path d="M46.3 100.5h.6zM46.3 100.5l.6 .1z"/>
<path d="M46.3 103.4h.6zM46.3 103.4h.6z"/>
<path d="M46.3 103.9h.6zM46.3 103.9h.6zM46.4 103.9h.5zM46.4 103.9h.5z"/>
<path d="M46.3 106.7h.6zM46.3 106.7h.6z"/>
<path d="M46.3 106.7l.6 .1zM46.3 106.7l.6 .1z"/>
<path d="M46.3 107.2h.6zM46.3 107.2h.6z"/>
<path d="M46.3 100.1l.7 .1zM46.3 100.1l.7 .1z"/>
<path d="M46.3 103.4h.6zM46.3 103.4h.6z"/>
<path d="M46.3 100.5h.6zM46.3 100.5h.6zM46.3 100.5h.6zM46.3 100.5h.6z"/>
<path d="M46.3 103.4l.7 .1zM46.3 103.4l.7 .1zM46.3 103.5h.7zM46.3 103.5h.7z"/>
<path d="M46.3 103.8h.6zM46.3 103.8l.6 .1zM46.3 103.9h.6zM46.3 103.9h.6z"/>
<path d="M46.3 106.8h.6zM46.3 106.8h.6z"/>
<path d="M46.3 106.8h.7zM46.3 106.8h.7zM46.3 106.8h.7zM46.3 106.8h.7z"/>
<path d="M46.3 107.2h.6zM46.3 107.2h.6zM46.3 107.2h.6zM46.3 107.2h.6z"/>
<path d="M46.3 100.2h.7zM46.3 100.2h.7z"/>
<path d="M46.3 100.4h.7zM46.3 100.4l.6 .1zM46.3 100.5h.6zM46.3 100.5h.6z"/>
<path d="M46.3 103.5l.7 .1zM46.3 103.5l.7 .1zM46.2 103.6h.8zM46.2 103.6h.8z"/>
<path d="M46.3 103.7l.7 .1zM46.3 103.7l.7 .1z"/>
<path d="M46.3 103.8h.7zM46.3 103.8h.6zM46.3 103.8h.6zM46.3 103.8h.6z"/>
<path d="M46.3 106.8l.7 .1zM46.3 106.8l.7 .1zM46.2 106.9h.8zM46.2 106.9h.8z"/>
<path d="M46.3 107.1h.7zM46.3 107.1l.6 .1zM46.3 107.2h.6zM46.3 107.2h.6z"/>
<path d="M46.2 100.2l.8 .1zM46.2 100.2l.8 .1z"/>
<path d="M46.2 100.3l.8 .1zM46.2 100.3l.8 .1zM46.2 100.4h.8zM46.2 100.4h.8z"/>
<path d="M46.2 100.4h.8zM46.2 100.4h.8zM46.3 100.4h.7zM46.3 100.4h.7z"/>
<path d="M46.2 103.6h.8zM46.2 103.6h.8z"/>
<path d="M46.2 103.6l.8 .1zM46.2 103.6l.8 .1zM46.2 103.7h.8zM46.2 103.7h.8z"/>
<path d="M46.2 103.7h.8zM46.2 103.7h.8z"/>
<path d="M46.2 106.9l.8 .1zM46.2 106.9l.8 .1z"/>
<path d="M46.2 107h.8zM46.2 107h.8zM46.2 107h.8zM46.2 107h.8z"/>
<path d="M46.2 107h.8zM46.2 107l.8 .1zM46.3 107.1h.7zM46.3 107.1h.7z"/>
<path d="M55.3 101.6h.2zM55.3 101.6h.2z"/>
<path d="M55.3 104.9h.2zM55.3 104.9h.2z"/>
<path d="M55.3 108.3h.2zM55.3 108.3h.2z"/>
<path d="M55.3 101.6h.2zM55.2 101.6h.3z"/>
<path d="M55.3 104.9l.2 .1zM55.2 105h.3z"/>
<path d="M55.3 108.3h.2zM55.2 108.3h.3z"/>
<path d="M55.2 102.3h.3zM55.2 102.3h.3z"/>
<path d="M55.2 105.6h.3zM55.2 105.6h.3z"/>
<path d="M55.2 101.6l.4 .1zM55.1 101.7h.5z"/>
<path d="M55.2 102.3h.3zM55.2 102.3h.3z"/>
<path d="M55.2 105h.4zM55.1 105h.5z"/>
<path d="M55.2 105.6h.3zM55.2 105.6h.3z"/>
<path d="M55.2 108.3h.4zM55.1 108.3h.5z"/>
<path d="M55.2 102.3h.4zM55.2 102.3h.3z"/>
<path d="M55.2 105.6h.4zM55.2 105.6h.3z"/>
<path d="M55.1 101.7h.5zM55.1 101.7h.5z"/>
<path d="M55.1 102.3h.5zM55.1 102.3h.5z"/>
<path d="M55.1 105h.5zM55.1 105h.5z"/>
<path d="M55.1 105.6h.5zM55.1 105.6h.5z"/>
<path d="M55.1 108.3l.5 .1zM55.1 108.3l.5 .1z"/>
<path d="M55.1 102.2h.5zM55.1 102.2l.5 .1z"/>
<path d="M55.1 105.6h.5zM55.1 105.6h.5z"/>
<path d="M55.1 101.7l.6 .1zM55.1 101.7l.6 .1z"/>
<path d="M55.1 102.2h.5zM55.1 102.2h.5z"/>
<path d="M55.1 102.2h.5zM55.1 102.2h.5z"/>
<path d="M55.1 105l.6 .1zM55.1 105l.6 .1z"/>
<path d="M55.1 105.5h.5zM55.1 105.5l.5 .1z"/>
<path d="M55.1 108.4h.6zM55.1 108.4h.6z"/>
<path d="M55.1 101.8h.6zM55.1 101.8h.6z"/>
<path d="M55.1 102.2h.6zM55.1 102.2h.5z"/>
<path d="M55.1 105.1l.6 .1zM55.1 105.1l.6 .1z"/>
<path d="M55 105.5h.7zM55 105.5h.7z"/>
<path d="M55.1 105.5h.6zM55.1 105.5h.5zM55.1 105.5h.5z"/>
<path d="M55.1 108.4l.6 .1zM55.1 108.4l.6 .1z"/>
<path d="M55 101.8l.7 .1zM55 101.8l.7 .1z"/>
<path d="M55 102.1h.7zM55 102.1l.7 .1zM55 102.2h.7z"/>
<path d="M55 105.2h.7zM55 105.2h.7z"/>
<path d="M55 105.4h.7zM55 105.4h.7z"/>
<path d="M55 105.4h.7zM55 105.4l.7 .1z"/>
<path d="M55 108.5l.7 .1zM55 108.5l.7 .1z"/>
<path d="M55 101.9l.7 .1zM55 101.9l.7 .1z"/>
<path d="M55 102h.7zM55 102h.7zM55 102h.7zM55 102h.7z"/>
<path d="M55 102h.7zM55 102l.7 .1zM55 102.1h.7zM55 102.1h.7z"/>
<path d="M55 105.2l.7 .1zM55 105.2l.7 .1z"/>
<path d="M55 105.3l.7 .1zM55 105.3l.7 .1z"/>
<path d="M55 105.4h.7zM55 105.4h.7z"/>
<path d="M55 105.4h.7zM55 105.4h.7z"/>
<path d="M55 108.6h.7zM55 108.6h.7z"/>
</g>
<!-- layer: Dimension -->
<g fill="none" stroke="#000" stroke-width=".25">
<path d="M138.4 66.9v6M140.2 67.8h19.9M162 66.9v17.5M66.4 86.8h15.3M80.8 88.7v11.6M75.1 102.2h6.6M80.8 104.1v106M22 157.7h12.8M36.7 156.8v.5M36.7 157.7h.5M37.2 156.8v.5M39.1 157.7h1.9"/>
<path d="M138.4 141.4v6M140.2 142.4h19.9M162 141.4v15.3M111 162.1h11.2M124.1 162.1h28.6M154.5 162.1h1.9M56.4 211.9h25.3"/>
</g>
<path d="M138.4 67.8l1.8-.3v.6zM160.1 67.5l1.9 .3-1.9 .3zM80.8 86.8l.3 1.9h-.6zM80.5 100.3h.6l-.3 1.9zM80.8 102.2l.3 1.9h-.6zM34.8 157.4l1.9 .3-1.9 .3zM37.2 157.7l1.9-.3v.6zM138.4 142.4l1.8-.4v.7zM160.1 142l1.9 .4-1.9 .3zM122.2 161.8l1.9 .3-1.9 .4zM152.7 162.1l1.8-.3v.7zM80.5 210.1h.6l-.3 1.8z" fill="#000" stroke="#000" stroke-width=".21"/>
<!-- layer: Text -->
<path d="M31.4 96.5h.6l-.3 1.9zM92 96.5h.6l-.3 1.9z" fill="#000" stroke="#000" stroke-width=".21"/>
<text font-size="5.2" x="190.4" y="282.6">-</text>
<text font-size="4.9" x="141.7" y="280.1">RBFD14-2-1SAP</text>
<g font-size="4.2">
<text x="127.5" y="124.5">PLAN VIEW</text>
<text x="121.8" y="195.7">SECTION 'A' - 'A'</text>
<text x="127.4" y="200.9">PLAN VIEW</text>
<text x="29.4" y="229.1">SECTIONAL ELEVATION</text>
<text x="139.7" y="247.8">RBFD14 Housing Style 2</text>
</g>
<g font-size="3.5">
<text x="121.5" y="76.2">N3</text>
<text x="49" y="87.1">N3</text>
<text x="165.7" y="91">N1</text>
<text x="85" y="103.4">N1</text>
<text x="123.8" y="150.8">N2</text>
<text x="165.7" y="163.3">N1</text>
<text x="49" y="218.4">N2</text>
<text x="91.4" y="247.1">Drawn By</text>
<text x="114.6" y="247.1">A P F</text>
<text x="89.8" y="255.6">Date Drawn</text>
<text x="112.2" y="255.6">17/01/24</text>
<text x="94.6" y="264.1">Scale</text>
<text x="114.5" y="264.1">N.T.S</text>
<text x="93.1" y="272.5">Volume</text>
<text x="113.2" y="272.5">4.5 Ltrs</text>
<text x="93.6" y="281">Weight</text>
<text x="114.7" y="281">4.5kg</text>
<text x="131.8" y="277.5">Drg.</text>
<text x="131.8" y="281.8">No.</text>
<text x="13.2" y="292.3">A4</text>
</g>
<g font-size="3.1" fill="#f00">
<text x="152.3" y="214.8">APPROVED FOR</text>
<text x="152.7" y="218.6">MANUFACTURE</text>
</g>
<g font-size="2.8">
<text x="41.9" y="16.5">PRESSURE REGULATIONS (PED) ASSESSMENT</text>
<text x="149.4" y="16.5">NOZZLE DETAILS</text>
<text x="30.3" y="101.2">'A'</text>
<text x="91" y="101.2">'A'</text>
<text x="13.7" y="245.7">Issue</text>
<text x="24" y="245.7">Date</text>
<text x="41.6" y="245.7">Description of Modification</text>
<text x="83.4" y="245.7">By</text>
<text x="16.5" y="251.7">-</text>
<text x="26.5" y="251.7">-</text>
<text x="35" y="251.7">-</text>
<text x="84.5" y="251.7">-</text>
<text x="16.5" y="257.7">-</text>
<text x="26.5" y="257.7">-</text>
<text x="35" y="257.7">-</text>
<text x="84.5" y="257.7">-</text>
<text x="143.1" y="255.2">1&quot; BSP Full Socket Connections</text>
<text x="16.5" y="263.7">-</text>
<text x="26.5" y="263.7">-</text>
<text x="35" y="263.7">-</text>
<text x="84.5" y="263.7">-</text>
<text x="150.2" y="262.2">316L Stainless Steel</text>
<text x="147.4" y="269.3">Rated @ 10BarG - 110°c</text>
<text x="188" y="275.1">Issue</text>
</g>
<g font-size="2.8" fill="#f00">
<text x="17" y="49.2">GENERAL FABRICATION</text>
<text x="17" y="52.6">TOLERANCE +/- 3mm</text>
<text x="17.1" y="56">ANGULAR +/- 1°</text>
</g>
<g font-size="2.6">
<text x="138.7" y="36.5">¼&quot;</text>
<text x="148.7" y="67.3">94</text>
<text x="80.3" y="95.9" transform="rotate(-90 80.3 95.9)">62</text>
<text x="148.7" y="141.8">94</text>
<text x="22.4" y="157.3">2.1 TH'K</text>
<text x="80.3" y="159.2" transform="rotate(-90 80.3 159.2)">439</text>
<text x="111.4" y="161.6">Ø114.3</text>
</g>
<g font-size="2.5" fill="#f00">
<text x="150.2" y="224.5">DATE</text>
<text x="173.1" y="224.5">SIGN</text>
</g>
<g font-size="2.4">
<text x="15.2" y="21.3">Contents</text>
<text x="29.1" y="21.2">Group</text>
<text x="43" y="21.3">Module</text>
<text x="60.2" y="21.2">Category</text>
<text x="73.9" y="21.3">CE Mark</text>
<text x="95.2" y="21.2">Insurance Company</text>
<text x="129" y="21.3">REF</text>
<text x="138.2" y="21.3">N.B</text>
<text x="146.9" y="21.3">FACING</text>
<text x="160.6" y="21.3">RATING</text>
<text x="176.8" y="21.3">DUTY</text>
<text x="189.8" y="21.3">SHD</text>
<text x="16.9" y="26.2">Liquid</text>
<text x="31.9" y="26.4">1</text>
<text x="39.1" y="26.2">Not Applicable</text>
<text x="62.7" y="26.4">SEP</text>
<text x="77" y="26.4">No</text>
<text x="99" y="26.2">Not Required</text>
<text x="130" y="26.4">N1</text>
<text x="139" y="26.4">1&quot;</text>
<text x="147.4" y="26.2">BSP(F)</text>
<text x="162.1" y="26.4">150lb</text>
<text x="176.7" y="26.4">INLET</text>
<text x="16.9" y="31.2">Liquid</text>
<text x="31.9" y="31.4">2</text>
<text x="39.1" y="31.2">Not Applicable</text>
<text x="62.7" y="31.4">SEP</text>
<text x="77" y="31.4">No</text>
<text x="99" y="31.2">Not Required</text>
<text x="129.9" y="31.4">N2</text>
<text x="139" y="31.4">1&quot;</text>
<text x="147.4" y="31.2">BSP(F)</text>
<text x="162.1" y="31.4">150lb</text>
<text x="175.4" y="31.4">OUTLET</text>
<text x="17.9" y="36.4">Gas</text>
<text x="17.9" y="41.4">Gas</text>
<text x="31.9" y="41.5">2</text>
<text x="31.9" y="36.4">1</text>
<text x="39.1" y="36.2">Not Applicable</text>
<text x="39.1" y="41.2">Not Applicable</text>
<text x="62.7" y="41.4">SEP</text>
<text x="64.8" y="36.4">I</text>
<text x="76.6" y="36.4">Yes</text>
<text x="77" y="41.4">No</text>
<text x="99" y="36.2">Not Required</text>
<text x="99" y="41.2">Not Required</text>
<text x="129.9" y="36.4">N3</text>
<text x="147.4" y="36.2">BSP(F)</text>
<text x="161.9" y="36.4">HOLE</text>
<text x="177" y="36.4">VENT</text>
</g>
<g font-size="2">
<text x="188.3" y="26.3">SOCKET</text>
<text x="188.3" y="31.3">SOCKET</text>
<text x="189.8" y="35.1">HALF</text>
<text x="188.3" y="37.4">SOCKET</text>
</g>
</svg>
